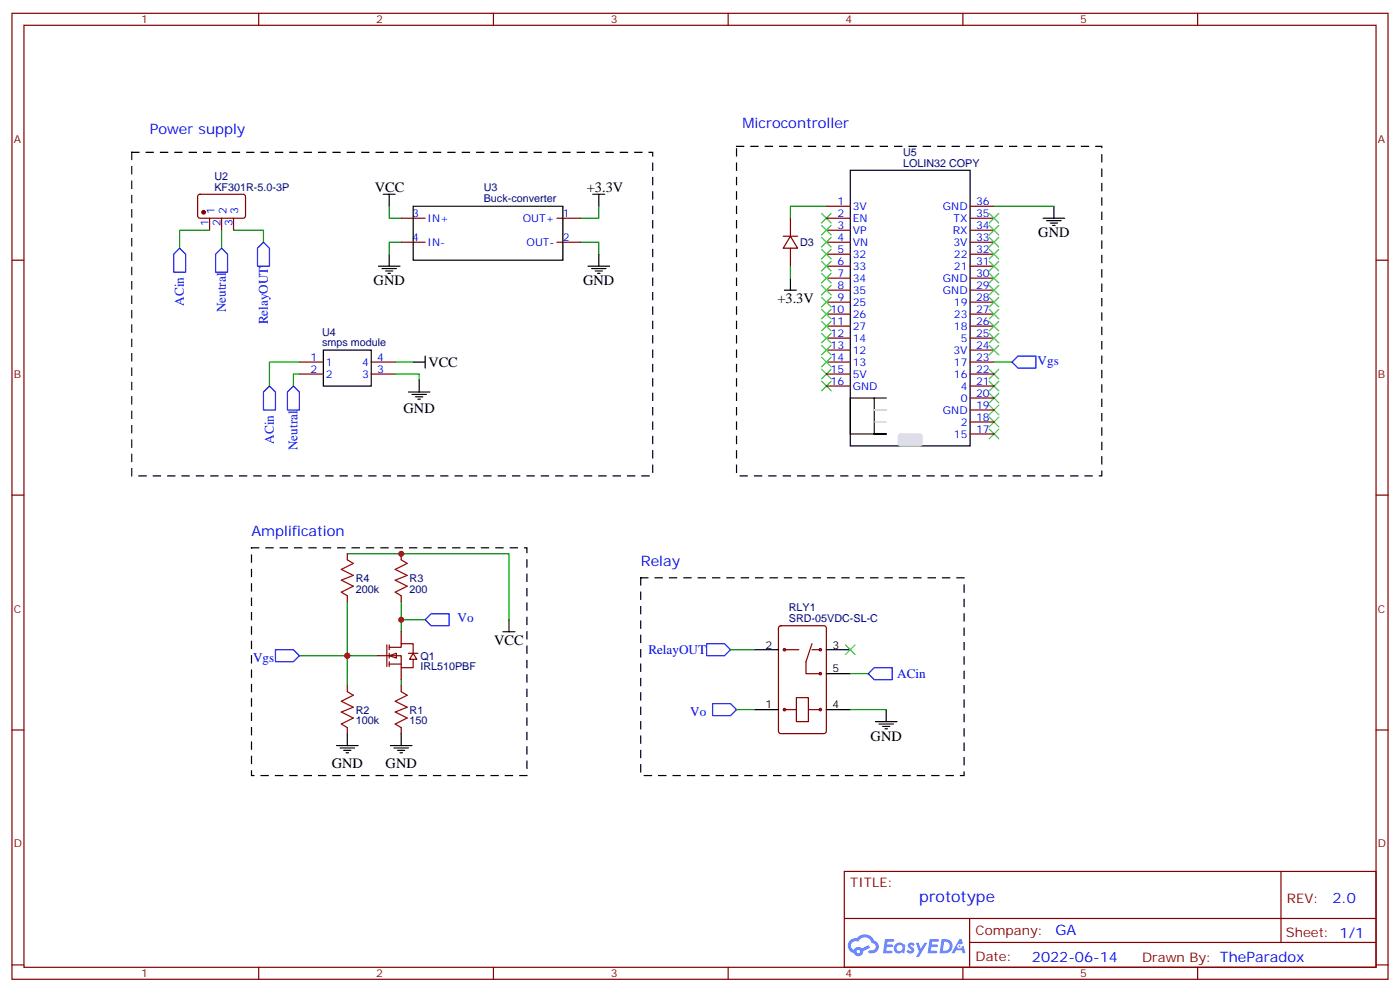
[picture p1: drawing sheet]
<svg xmlns="http://www.w3.org/2000/svg" width="412mm" height="292mm" viewBox="0 0 412 292" stroke-linecap="round" stroke-linejoin="round" font-family="sans-serif">
<g fill="none" stroke="#870000" stroke-width=".35">
<path d="M3.5 3.9h405.4v284.4h-405.4zM7.1 7.4h398.2v277.3h-398.2zM76.2 3.9v3.5M145.3 3.9v3.5M214.5 3.9v3.5M283.6 3.9v3.5M352.8 3.9v3.5M3.5 76.6h3.6M405.3 76.6h3.6M3.5 145.7h3.6M405.3 145.7h3.6M3.5 214.9h3.6"/>
<path d="M405.3 214.9h3.6M248.7 256.5h156.6v28.2h-156.6zM377.3 256.5v20.9M248.7 270.4h156.5M285.6 277.4h119.6M285.6 270.4v14.1M3.5 284h3.6M76.2 284.7v3.6M145.3 284.7v3.6M214.5 284.7v3.6M283.6 284.7v3.6M352.8 284.7v3.6"/>
<path d="M405.3 284h3.6"/>
</g>
<g fill="#5487ff">
<path d="M267.7 277.7a1.22 1.22 0 0 1 1.7 .2l-.4 .6a.47 .47 0 0 0-.3-.4 .47 .47 0 0 0-.5 .2l.1 .2a1.14 1.14 0 0 1 .8 1.8 1.14 1.14 0 0 1-1.9 0l-.2-.2 .5-.6 .7 .5a.29 .29 0 0 0 .3-.3 .29 .29 0 0 0-.2-.3 1.04 1.04 0 0 1-.6-1.7z"/>
<path d="M260.7 276.4h2.4l.3 .2-.2 .5-1.8 .1-.1 .8h1.5l.3 .4-.3 .4h-1.6l-.2 1.1h1.7l.2 .3-.2 .3-2.6 .1z"/>
<path d="M273.8 276.4h2.4l.3 .2-.1 .5-1.8 .1-.2 .8h1.6l.3 .4-.4 .4h-1.6l-.1 1.1h1.7l.2 .3-.2 .3-2.6 .1z"/>
<path d="M282.6 276.4h.7l.3 1.3-.6 .3a.69 .69 0 0 0-1 .3 .69 .69 0 0 0 .4 .9 .69 .69 0 0 0 .9-.6l.5-.2 .6 2.2h-.8l-.2-.9h-1.8l-.5 .9h-.8z"/>
<path d="M269.8 277.5h.8l.6 1.8 1.1-1.8h.9l-2.6 4.2h-.8l.9-1.5z"/>
<path d="M277.4 276.4l-.6 4.2h1.3a2.11 2.11 0 0 0 2.5-2.1 2.11 2.11 0 0 0-2.5-2.1zM278.1 277.2a1.39 1.39 0 0 1 1.7 1.4 1.39 1.39 0 0 1-1.8 1.3h-.3z"/>
<path d="M263.7 278.1a1.54 1.54 0 0 0-.1 2.1 1.54 1.54 0 0 0 2.2 .1l.6 .3 .3-2.3-.2-.3h-.4a1.49 1.49 0 0 0-2.4 .1zM264 279.1a.94 .94 0 0 1 1.8 0 .94 .94 0 0 1-1.8 0z"/>
<path d="M250.4 276.8a2.18 2.18 0 0 0 1.1 3.7 1.44 1.44 0 0 0 1.6 .9 1.44 1.44 0 0 0 1.2-1.4l2-1-.5-.8-1.9 1a1.47 1.47 0 0 0-2.4 .4 1.39 1.39 0 0 1-.7-1.9 1.39 1.39 0 0 1 2-.5 2.12 2.12 0 0 1 2.2-1.3 2.12 2.12 0 0 1 1.9 1.7 1.14 1.14 0 0 1 1.1 1.4 1.14 1.14 0 0 1-1.7 .7 .43 .43 0 0 0-.5 .4 .43 .43 0 0 0 .4 .5 1.98 1.98 0 0 0 2.5-1.2 1.98 1.98 0 0 0-1.2-2.6 3.1 3.1 0 0 0-5.3-.6l-.9 .1zM252.3 280.1a.55 .55 0 0 1 1.1 0 .55 .55 0 0 1-1.1 0z"/>
<circle cx="282.6" cy="278.5" r=".26"/>
</g>
<g fill="none" stroke="#3c3" stroke-width=".35">
<path d="M242 62.8l2.8 2.9M244.8 62.8l-2.8 2.9M242 112.2l2.8 2.8M242 108.7l2.8 2.8M244.8 112.2l-2.8 2.8M244.8 108.7l-2.8 2.8M291.4 119.3l2.8 2.8M291.4 115.7l2.8 2.9M291.4 112.2l2.8 2.8M291.4 108.7l2.8 2.8M294.2 119.3l-2.8 2.8M294.2 115.7l-2.8 2.9"/>
<path d="M294.2 112.2l-2.8 2.8M294.2 108.7l-2.8 2.8M291.4 126.3l2.8 2.9M291.4 122.8l2.8 2.8M294.2 126.3l-2.8 2.9M294.2 122.8l-2.8 2.8"/>
</g>
<path d="M243.4 60.7h-10.6v3.5" fill="none" stroke="#008700" stroke-width=".35"/>
<path d="M250.5 50.1h35.3v81.2h-35.3z" fill="none" stroke="#000" stroke-width=".35"/>
<path d="M264.8 127.9l.5-.2 5.9 .1 .4 .6v2.4l-.7 .5-5.9-.1-.4-.6v-2.2z" fill="#dedede" stroke="#dedede" stroke-width=".35"/>
<path d="M250.5 117.2h7v10.5h-7z" fill="#fff" stroke="#000" stroke-width=".35"/>
<g fill="none" stroke="#000" stroke-width=".35">
<path d="M112.9 57.2h3.5M114.7 57.2v3.5M174.6 57.2h3.6M176.4 57.2v3.5M111.5 78.4h6.3M112.5 79.1h4.3M113.6 79.8h2.1M114.7 74.8v3.6M121.7 60.7h44.1v15.9h-44.1zM173.2 78.4h6.4M174.3 79.1h4.2M175.3 79.8h2.1"/>
<path d="M176.4 74.8v3.6M307.3 64.2h6.3M308.3 64.9h4.3M309.4 65.7h2.1M310.1 66.4h.7M310.4 60.7v3.5M114.3 80.5h.7M176 80.5h.7M231.1 85.4h3.5M232.8 81.9v3.5M120.3 115.4h6.3M121.4 116.1h4.2"/>
<path d="M121.7 106.6h3.5M122.4 116.8h2.1M123.1 117.5h.7M123.5 111.9v3.5M125.2 104.8v3.5M257.5 117.2h3.6M261.1 127.7h-3.6h3.6M148.2 185.9h3.5M149.9 182.4v3.5M222.2 191.2h7.1M243.4 191.2h7.1M243.4 198.3h7.1"/>
<path d="M99.1 219.5h6.4M102.3 215.9v3.6M115 219.5h6.4M118.2 215.9v3.6M222.2 208.9h7.1M243.4 208.9h7.1M257.9 212.4h6.3M258.9 213.1h4.3M260 213.8h2.1M260.7 214.5h.7M261.1 208.9v3.5M100.2 220.2h4.2"/>
<path d="M101.2 220.9h2.2M102 221.6h.7M116.1 220.2h4.2M117.1 220.9h2.1M117.8 221.6h.7"/>
</g>
<path d="M257.5 120.7h3.6M257.5 124.2h3.6" fill="none" stroke="#ccc" stroke-width=".35"/>
<g fill="none" stroke="#870000" stroke-width=".35">
<path d="M58.4 57.4l.5-.2h13l.4 .7v5.9l-.7 .4h-13l-.4-.7v-5.6zM61.7 64.2v3.6M65.3 64.2v3.6M68.8 64.2v3.6M118.2 64.2h7M118.2 71.3h7M164 64.2h7.1M164 71.3h7.1M230.7 69.5h4.2M232.8 69.5l2.1 3.6h-4.2zM232.8 64.2v5.3M232.8 73.1v5.3"/>
<path d="M243.4 64.2h7.1M243.4 67.8h7.1M243.4 71.3h7.1M243.4 74.8h7.1M243.4 78.4h7.1M243.4 60.7h7.1M285.8 64.2h7M285.8 67.8h7M285.8 71.3h7M285.8 74.8h7M285.8 78.4h7M285.8 60.7h7"/>
<path d="M243.4 81.9h7.1M243.4 85.4h7.1M243.4 88.9h7.1M243.4 92.5h7.1M243.4 96h7.1M243.4 99.5h7.1M285.8 81.9h7M285.8 85.4h7M285.8 88.9h7M285.8 92.5h7M285.8 96h7M285.8 99.5h7"/>
<path d="M243.4 103h7.1M243.4 106.6h7.1M243.4 110.1h7.1M243.4 113.6h7.1M285.8 103h7M285.8 106.6h7M285.8 110.1h7M285.8 113.6h7M285.8 117.2h7M285.8 120.7h7M285.8 124.2h7M285.8 127.7h7"/>
<path d="M102.3 163v1.8M102.3 175.4v1.7M118.2 163v1.8M118.2 175.4v1.7M229.5 184.4l.5-.2h12.7l.7 .4v30.6l-.4 .7h-13l-.6-.4-.1-30.6zM231.1 191.2h4.2M239.2 189.5l-1.8 5.3v3.5h4.3M239.2 191.2h2.5M102.3 201.8v1.8M102.3 214.2v1.7M118.2 201.8v1.8M118.2 214.2v1.7"/>
<path d="M231.1 208.9h3.5M234.6 205.4h3.5v7h-3.5zM238.1 208.9h3.6"/>
<circle cx="231.1" cy="191.2" r=".35"/>
<circle cx="241.7" cy="198.3" r=".35"/>
<circle cx="241.7" cy="191.2" r=".35"/>
<circle cx="231.1" cy="208.9" r=".35"/>
<circle cx="241.7" cy="208.9" r=".35"/>
</g>
<path d="M52.9 73.1l1.8 1.7v5.3h-3.5v-5.3zM65.3 73.1l1.7 1.7v5.3h-3.5v-5.3zM77.6 71.3l1.8 1.8v5.3h-3.6v-5.3zM79.4 113.6l1.7 1.8v5.3h-3.5v-5.3zM86.4 113.6l1.8 1.8v5.3h-3.5v-5.3zM298.1 106.6l1.8-1.8h5.3v3.5h-5.3zM81.1 191.2h5.3l1.8 1.8-1.8 1.8h-5.3zM125.2 182.4l1.8-1.7h5.3v3.5h-5.3zM208.1 189.5h5.3l1.8 1.7-1.8 1.8h-5.3zM255.8 198.3l1.7-1.8h5.3v3.6h-5.3zM209.9 207.1h5.3l1.8 1.8-1.8 1.7h-5.3z" fill="none" stroke="#00f" stroke-width=".35"/>
<g fill="none" stroke="#008700" stroke-width=".35">
<path d="M61.7 67.8h-8.8v5.3M65.3 67.8v5.3M68.8 67.8h8.8v3.5M114.7 60.7v3.5h3.5M118.2 71.3h-3.5v3.5M171.1 71.3h5.3v3.5M292.8 60.7h17.6M292.8 106.6h5.3M102.3 163h47.6v19.4M102.3 177.1v24.7M118.2 177.1v8.8M88.2 193h22.9"/>
<path d="M118.2 182.4h7M215.2 191.2h7M250.5 198.3h5.3M118.2 200.1v1.7M217 208.9h5.2M250.5 208.9h10.6"/>
</g>
<path d="M38.8 44.8h153.5v95.3h-153.5zM217 43.1h107.6v97h-107.6zM74.1 161.3h81.1v67h-81.1zM188.7 170.1h95.3v58.2h-95.3z" fill="none" stroke="#000" stroke-width=".35" stroke-dasharray="2.1 2.1"/>
<circle cx="60" cy="62.5" r=".53" fill="#870000" stroke="#870000" stroke-width=".35"/>
<path d="M102.3 164.8l1.8 1-3.6 1.8 3.6 1.8-3.6 1.4 3.6 1.7-3.6 1.8 1.8 1.1M118.2 164.8l1.7 1-3.5 1.8 3.5 1.8-3.5 1.4 3.5 1.7-3.5 1.8 1.8 1.1M102.3 203.6l1.8 1-3.6 1.8 3.6 1.8-3.6 1.4 3.6 1.7-3.6 1.8 1.8 1.1M118.2 203.6l1.7 1-3.5 1.8 3.5 1.8-3.5 1.4 3.5 1.7-3.5 1.8 1.8 1.1" fill="none" stroke="#a10000" stroke-width=".35"/>
<g fill="none" stroke="#3c3" stroke-width=".35">
<path d="M242 66.4l2.8 2.8M242 69.9l2.8 2.8M242 73.4l2.8 2.8M242 76.9l2.8 2.9M244.8 66.4l-2.8 2.8M244.8 69.9l-2.8 2.8M244.8 73.4l-2.8 2.8M244.8 76.9l-2.8 2.9M291.4 62.8l2.8 2.9M291.4 66.4l2.8 2.8M291.4 69.9l2.8 2.8M291.4 73.4l2.8 2.8"/>
<path d="M291.4 76.9l2.8 2.9M294.2 62.8l-2.8 2.9M294.2 66.4l-2.8 2.8M294.2 69.9l-2.8 2.8M294.2 73.4l-2.8 2.8M294.2 76.9l-2.8 2.9M242 80.5l2.8 2.8M242 84l2.8 2.8M242 87.5l2.8 2.8M242 91.1l2.8 2.8M242 94.6l2.8 2.8M242 98.1l2.8 2.8"/>
<path d="M244.8 80.5l-2.8 2.8M244.8 84l-2.8 2.8M244.8 87.5l-2.8 2.8M244.8 91.1l-2.8 2.8M244.8 94.6l-2.8 2.8M244.8 98.1l-2.8 2.8M291.4 80.5l2.8 2.8M291.4 84l2.8 2.8M291.4 87.5l2.8 2.8M291.4 91.1l2.8 2.8M291.4 94.6l2.8 2.8M291.4 98.1l2.8 2.8"/>
<path d="M294.2 80.5l-2.8 2.8M294.2 84l-2.8 2.8M294.2 87.5l-2.8 2.8M294.2 91.1l-2.8 2.8M294.2 94.6l-2.8 2.8M294.2 98.1l-2.8 2.8M242 101.6l2.8 2.9M242 105.2l2.8 2.8M244.8 101.6l-2.8 2.9M244.8 105.2l-2.8 2.8M291.4 101.6l2.8 2.9M294.2 101.6l-2.8 2.9"/>
</g>
<g fill="#fff" stroke="#870000" stroke-width=".35">
<path d="M114.7 193l2.1-.7v1.4z"/>
<path d="M121.7 192.3l1.1 1.8h-2.2z"/>
</g>
<g fill="none" stroke="#870000" stroke-width=".35">
<path d="M88.2 106.6h7M88.2 110.1h7M109.4 106.6h7M109.4 110.1h7M111.1 193h7.1v3.5h3.5v-2.4M113.9 189.8v6.4M114.7 190.5h3.5v-1h3.5v2.8M114.7 195.5h3.5M114.7 189.8v1.4M114.7 192.3v1.4M114.7 194.8v1.4M118.2 185.9v3.6"/>
<path d="M118.2 196.5v3.6M120.3 192.3h2.8"/>
</g>
<path d="M249.1 189.8l2.8 2.9M251.9 189.8l-2.8 2.9" fill="none" stroke="#3c3" stroke-width=".35"/>
<path d="M95.2 103h14.2v10.6h-14.2z" fill="none" stroke="#000" stroke-width=".35"/>
<path d="M176.4 60.7v3.5h-5.3M232.8 78.4v3.5M88.2 110.1h-1.8v3.5M88.2 106.6h-8.8v7M116.4 110.1h7.1v1.8M116.4 106.6h5.3" fill="none" stroke="#008700" stroke-width=".35"/>
<g fill="#c00">
<circle cx="102.3" cy="193" r=".88"/>
<circle cx="118.2" cy="163" r=".88"/>
<circle cx="118.2" cy="182.4" r=".88"/>
</g>
<text font-size="4.6" fill="#00f" x="270.8" y="265.5">prototype</text>
<g font-size="4.2" fill="#00f">
<text x="44.1" y="39.5">Power supply</text>
<text x="218.7" y="37.8">Microcontroller</text>
<text x="74.1" y="157.7">Amplification</text>
<text x="188.7" y="166.5">Relay</text>
<text x="392.5" y="265.8">2.0</text>
<text x="310.9" y="275.3">GA</text>
<text x="304" y="283.1">2022-06-14</text>
</g>
<g font-size="4.2">
<text x="110.4" y="56.5">VCC</text>
<text x="172.9" y="56.5">+3.3V</text>
<text x="305.9" y="69.9">GND</text>
<text x="110.1" y="84">GND</text>
<text x="171.8" y="84">GND</text>
<text x="229" y="89.3">+3.3V</text>
<text x="126.2" y="108">VCC</text>
<text x="118.9" y="121.4">GND</text>
<text x="145.6" y="189.9">VCC</text>
<text x="256.5" y="218.1">GND</text>
<text x="97.7" y="226.2">GND</text>
<text x="113.6" y="226.2">GND</text>
</g>
<g font-size="3.9" fill="#00f">
<text x="54.2" y="90" transform="rotate(-90 54.2 90)">ACin</text>
<text x="66.5" y="91.9" transform="rotate(-90 66.5 91.9)">Neutral</text>
<text x="78.9" y="95.5" transform="rotate(-90 78.9 95.5)">RelayOUT</text>
<text x="305.6" y="107.3">Vgs</text>
<text x="80.6" y="130.6" transform="rotate(-90 80.6 130.6)">ACin</text>
<text x="87.7" y="132.5" transform="rotate(-90 87.7 132.5)">Neutral</text>
<text x="134.8" y="183.2">Vo</text>
<text x="74.6" y="194.8">Vgs</text>
<text x="191" y="192.5">RelayOUT</text>
<text x="264.3" y="199.5">ACin</text>
<text x="203.3" y="210.6">Vo</text>
</g>
<g font-size="3.9" fill="#800">
<text x="250.5" y="261.1">TITLE:</text>
<text x="379.1" y="265.8">REV:</text>
<text x="287.4" y="275.3">Company:</text>
<text x="378.7" y="275.9">Sheet: 1/1</text>
<text x="287.4" y="283">Date:</text>
<text x="336.4" y="283.1">Drawn By: TheParadox</text>
</g>
<g font-size="3.2" fill="#800">
<text x="41.6" y="6.9">1</text>
<text x="110.8" y="6.9">2</text>
<text x="179.9" y="6.9">3</text>
<text x="249.1" y="6.9">4</text>
<text x="318.2" y="6.9">5</text>
<text x="4.1" y="42">A</text>
<text x="405.9" y="42">A</text>
<text x="4.1" y="111.2">B</text>
<text x="405.9" y="111.2">B</text>
<text x="4.1" y="180.3">C</text>
<text x="405.9" y="180.3">C</text>
<text x="4.1" y="249.4">D</text>
<text x="405.9" y="249.4">D</text>
<text x="41.6" y="287.7">1</text>
<text x="110.8" y="287.7">2</text>
<text x="179.9" y="287.7">3</text>
<text x="249.1" y="287.7">4</text>
<text x="318.2" y="287.7">5</text>
</g>
<g font-size="3.2" fill="#000080">
<text x="266" y="45.9">U5</text>
<text x="63.2" y="53">U2</text>
<text x="266" y="49.1">LOLIN32 COPY</text>
<text x="63.2" y="56.1">KF301R-5.0-3P</text>
<text x="142.5" y="59.4">Buck-converter</text>
<text x="142.5" y="56.2">U3</text>
<text x="235.7" y="72.4">D3</text>
<text x="94.9" y="101.9">smps module</text>
<text x="94.9" y="98.9">U4</text>
<text x="104.8" y="171.2">R4</text>
<text x="120.7" y="171.2">R3</text>
<text x="104.8" y="174.4">200k</text>
<text x="120.6" y="174.4">200</text>
<text x="232.4" y="180">RLY1</text>
<text x="232.4" y="183.1">SRD-05VDC-SL-C</text>
<text x="123.8" y="197.3">IRL510PBF</text>
<text x="123.8" y="194.1">Q1</text>
<text x="104.8" y="213.2">100k</text>
<text x="104.8" y="210">R2</text>
<text x="120.6" y="213.2">150</text>
<text x="120.7" y="210">R1</text>
</g>
<g font-size="3.2" fill="#00f">
<text x="63.1" y="62.9" transform="rotate(-90 63.1 62.9)">1</text>
<text x="66.7" y="62.9" transform="rotate(-90 66.7 62.9)">2</text>
<text x="70.2" y="62.9" transform="rotate(-90 70.2 62.9)">3</text>
<text x="121.5" y="63.9">3</text>
<text x="125.9" y="65.3">IN+</text>
<text x="154" y="65.3">OUT+</text>
<text x="165.8" y="63.9">1</text>
<text x="246.7" y="63.9">2</text>
<text x="246.7" y="60.4">1</text>
<text x="251.2" y="65.3">EN</text>
<text x="251.2" y="61.8">3V</text>
<text x="277.8" y="61.8">GND</text>
<text x="280.9" y="65.3">TX</text>
<text x="287.5" y="63.9">35</text>
<text x="287.5" y="60.4">36</text>
<text x="61.4" y="66.4" transform="rotate(-90 61.4 66.4)">1</text>
<text x="64.9" y="66.4" transform="rotate(-90 64.9 66.4)">2</text>
<text x="68.4" y="66.4" transform="rotate(-90 68.4 66.4)">3</text>
<text x="121.5" y="70.9">4</text>
<text x="165.8" y="70.9">2</text>
<text x="246.7" y="67.4">3</text>
<text x="246.7" y="70.9">4</text>
<text x="251.2" y="68.8">VP</text>
<text x="280.7" y="68.8">RX</text>
<text x="287.5" y="67.4">34</text>
<text x="287.5" y="70.9">33</text>
<text x="125.9" y="72.4">IN-</text>
<text x="155.1" y="72.4">OUT-</text>
<text x="246.7" y="74.5">5</text>
<text x="246.7" y="78">6</text>
<text x="251.2" y="72.4">VN</text>
<text x="251.2" y="75.9">32</text>
<text x="280.9" y="72.4">3V</text>
<text x="281" y="75.9">22</text>
<text x="287.5" y="74.5">32</text>
<text x="287.5" y="78">31</text>
<text x="246.7" y="81.5">7</text>
<text x="251.2" y="79.4">33</text>
<text x="251.2" y="82.9">34</text>
<text x="277.8" y="82.9">GND</text>
<text x="281" y="79.4">21</text>
<text x="287.5" y="81.5">30</text>
<text x="246.7" y="85.1">8</text>
<text x="246.7" y="88.6">9</text>
<text x="251.2" y="86.5">35</text>
<text x="251.2" y="90">25</text>
<text x="277.8" y="86.5">GND</text>
<text x="281" y="90">19</text>
<text x="287.5" y="85.1">29</text>
<text x="287.5" y="88.6">28</text>
<text x="244.7" y="92.1">10</text>
<text x="244.7" y="95.6">11</text>
<text x="251.2" y="93.5">26</text>
<text x="281" y="93.5">23</text>
<text x="287.5" y="92.1">27</text>
<text x="287.5" y="95.6">26</text>
<text x="244.7" y="99.2">12</text>
<text x="251.2" y="97">27</text>
<text x="251.2" y="100.6">14</text>
<text x="281" y="97">18</text>
<text x="283" y="100.6">5</text>
<text x="287.5" y="99.2">25</text>
<text x="91.5" y="106.2">1</text>
<text x="96" y="107.6">1</text>
<text x="106.6" y="107.6">4</text>
<text x="111.1" y="106.2">4</text>
<text x="244.7" y="102.7">13</text>
<text x="244.7" y="106.2">14</text>
<text x="251.2" y="104.1">12</text>
<text x="251.2" y="107.6">13</text>
<text x="280.9" y="104.1">3V</text>
<text x="281" y="107.6">17</text>
<text x="287.5" y="102.7">24</text>
<text x="287.5" y="106.2">23</text>
<text x="91.5" y="109.7">2</text>
<text x="96" y="111.2">2</text>
<text x="106.6" y="111.2">3</text>
<text x="111.1" y="109.7">3</text>
<text x="244.7" y="109.7">15</text>
<text x="244.7" y="113.3">16</text>
<text x="251.2" y="111.2">5V</text>
<text x="281" y="111.2">16</text>
<text x="287.5" y="109.7">22</text>
<text x="287.5" y="113.3">21</text>
<text x="251.2" y="114.7">GND</text>
<text x="283" y="114.7">4</text>
<text x="283" y="118.2">0</text>
<text x="287.5" y="116.8">20</text>
<text x="277.8" y="121.7">GND</text>
<text x="283" y="125.3">2</text>
<text x="287.5" y="120.3">19</text>
<text x="287.5" y="123.9">18</text>
<text x="281" y="128.8">15</text>
<text x="287.5" y="127.4">17</text>
</g>
<g font-size="3.2">
<text x="225.5" y="190.9">2</text>
<text x="245.2" y="190.9">3</text>
<text x="245.2" y="197.9">5</text>
<text x="225.5" y="208.5">1</text>
<text x="245.2" y="208.5">4</text>
</g>
</svg>
